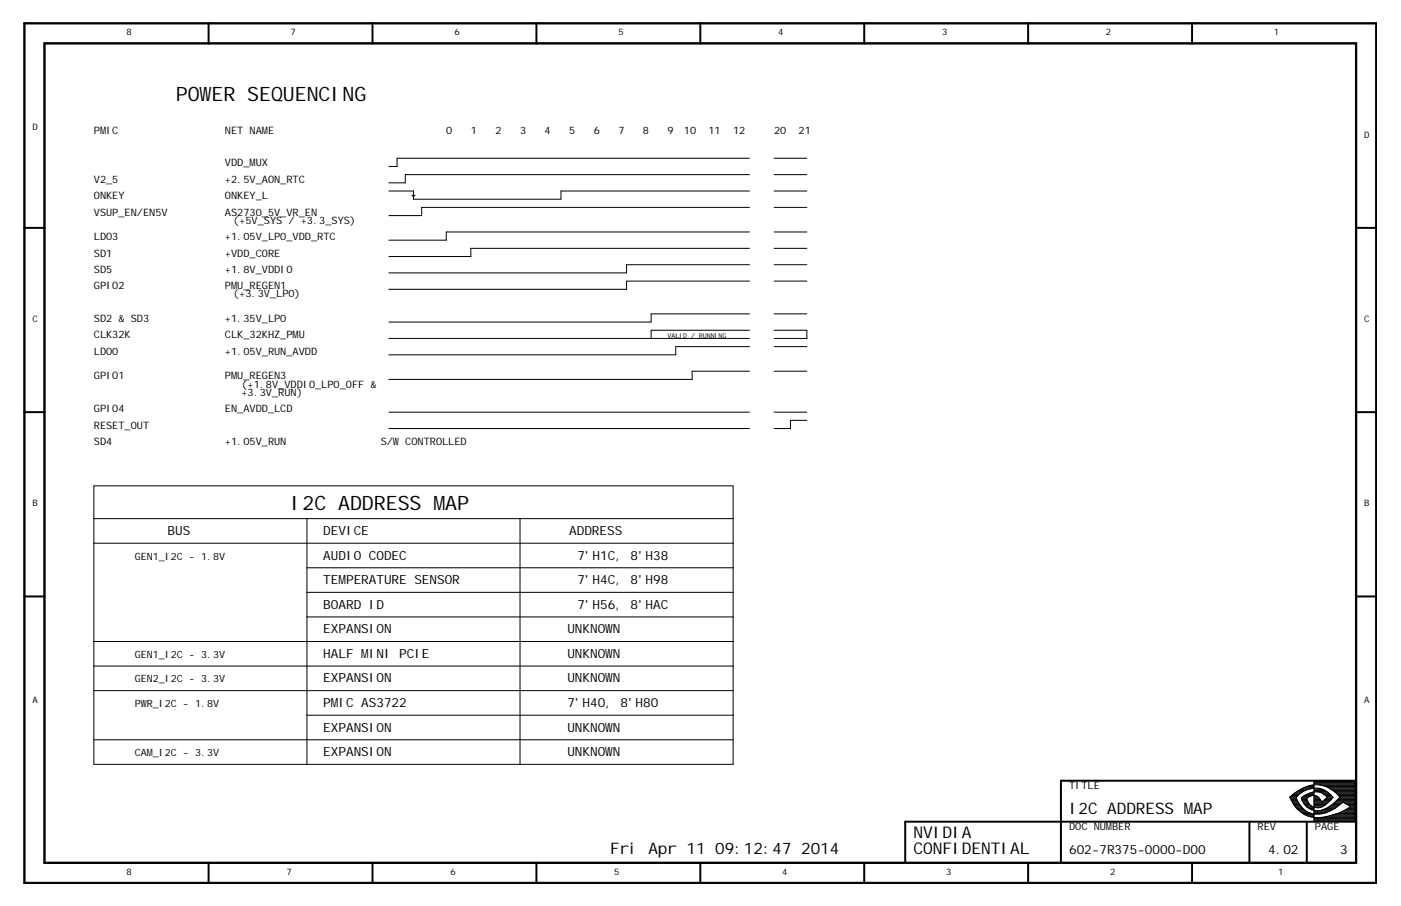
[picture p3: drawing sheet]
<svg xmlns="http://www.w3.org/2000/svg" width="432mm" height="279mm" viewBox="0 0 432 279" stroke-linecap="round" stroke-linejoin="round" font-family="sans-serif">
<g fill="none" stroke="#000" stroke-width=".31">
<path d="M7.7 7.4h416.3zM7.7 7.4v264.7zM13.5 13.2h404.7zM13.5 13.2v253.1zM418.2 13.2v253.1zM424 7.4v264.7zM119.9 51.3h2.5zM119.9 56.4h5zM119.9 58.9h7.5zM122.4 48.8v2.5zM122.4 48.8h108.6zM124.9 53.9v2.5z"/>
<path d="M124.9 53.9h106.1zM127.4 58.9v1.8zM172.9 58.9v2.5zM172.9 58.9h58.1zM238.6 53.9h10.1zM238.6 48.8h10.1zM238.6 58.9h10.1zM119.9 66.5h10.1zM119.9 74.1h17.6zM119.9 79.1h25.2zM126.9 60.2l.5 .5zM127.4 60.7l.5-.5z"/>
<path d="M127.4 60.7v.7zM127.4 61.4h45.5zM130 64v2.5zM130 64h101zM137.5 71.5v2.6zM137.5 71.5h93.5zM145.1 76.6v2.5zM145.1 76.6h85.9zM238.6 64h10.1zM238.6 71.5h10.1zM238.6 76.6h10.1zM119.9 84.2h73.2z"/>
<path d="M119.9 89.2h73.2zM119.9 99.3h80.8zM193.1 86.7v2.5zM193.1 81.6v2.6zM193.1 81.6h37.9zM193.1 86.7h37.9zM200.7 96.8v2.5zM200.7 96.8h30.3zM238.6 96.8h10.1zM238.6 86.7h10.1zM238.6 81.6h10.1zM119.9 117h93.4z"/>
<path d="M119.9 109.4h88.4zM119.9 104.4h80.8zM200.7 101.8v2.6zM200.7 104.4h30.3zM200.7 101.8h30.3zM208.3 106.9v2.5zM208.3 106.9h22.7zM213.3 114.5v2.5zM213.3 114.5h17.7zM238.6 106.9h10.1zM238.6 114.5h10.1zM238.6 104.4h10.1z"/>
<path d="M238.6 101.8h10.1zM248.7 101.8v2.6zM119.9 132.2h111.1zM119.9 127.1h111.1zM238.6 127.1h10.1zM238.6 132.2h5zM243.6 129.6h5.1zM243.6 129.6v2.6zM28.9 149.8v10.1zM28.9 159.9v7.6zM28.9 159.9h65.7zM28.9 149.8h197z"/>
<path d="M94.6 159.9v15.2zM94.6 159.9h65.7zM160.3 159.9v75.8zM160.3 159.9h65.6zM225.9 149.8v10.1zM225.9 159.9v7.6zM28.9 167.5v30.3zM28.9 167.5h197zM94.6 175.1v7.6zM94.6 175.1h131.3zM225.9 167.5v7.6zM225.9 175.1v7.6z"/>
<path d="M28.9 197.8v7.6zM28.9 197.8h197zM94.6 182.7v7.6zM94.6 190.3v30.3zM94.6 182.7h131.3zM94.6 190.3h131.3zM225.9 197.8v7.6zM225.9 190.3v7.5zM225.9 182.7v7.6zM28.9 205.4v7.6zM28.9 213v15.1zM28.9 213h197z"/>
<path d="M28.9 205.4h197zM225.9 205.4v7.6zM225.9 213v7.6zM28.9 228.1v7.6zM28.9 235.7h65.7zM28.9 228.1h197zM94.6 220.6v15.1zM94.6 235.7h65.7zM94.6 220.6h131.3zM160.3 235.7h65.6zM225.9 228.1v7.6zM225.9 220.6v7.5z"/>
<path d="M397.5 245.8l1.3-1.1zM397.5 245.8l.5 1zM397.6 245.8h2zM397.7 246.1h1.8zM397.8 246.3h1.8zM397.9 245.6h1.8zM397.9 246.6h1.8zM398 246.8l.4 .7zM398.1 246.8h1.7zM398.2 247.1h1.7zM398.2 245.3h1.8zM398.3 247.3h1.8z"/>
<path d="M398.4 247.5l.4 .6zM398.4 245.1h1.8zM398.5 247.6h1.7zM398.6 247.8h1.8zM398.7 244.8h1.8zM398.8 248.1h1.8zM398.8 248.1l.4 .7zM398.8 244.7l.5-.3zM398.9 248.3h1.8zM399.1 244.6h1.8zM399.1 248.6h1.8zM399.2 248.8l.4 .5z"/>
<path d="M399.3 244.4l.6-.4zM399.3 248.9h1.8zM399.5 244.3h1.8zM399.5 249.1h1.9zM399.5 246.1l.1 .1zM399.5 246.1h.1M399.6 246.2l.1 .3zM399.6 249.3l.2 .2zM399.7 246.5l.1 .4zM399.7 245.6l.5-.4zM399.7 245.6l-.2 .3zM399.7 249.4h1.9z"/>
<path d="M399.8 244.1h1.8zM399.8 246.9l.4 .6zM399.8 249.5l.5 .5zM399.9 244l.7-.5zM400 249.6h1.9zM400.2 245.2l.5-.4zM400.2 243.8h2zM400.2 249.9h2zM400.2 247.5l.3 .4zM400.3 250l.5 .4zM400.5 247.9l.4 .7zM400.6 250.1h1.9z"/>
<path d="M400.6 243.5l.5-.3zM400.7 243.5h2.1zM400.7 244.8l.6-.5zM400.8 250.4l.6 .4zM400.9 250.4h2zM400.9 248.6l.4 .4zM401.1 243.3h2.6zM401.1 246.2v.2zM401.1 246.3h1.6zM401.1 243.2l.5-.2zM401.1 246.4h.1M401.1 246.1h.1"/>
<path d="M401.2 246.1h1.8zM401.2 246.1h.1M401.2 246.5l.1 .3zM401.2 246.6h1.6zM401.2 250.6h2.2zM401.3 244.3l.9-.5zM401.3 245.9l-.1 .2zM401.3 249l.7 .7zM401.3 246.8l.1 .3zM401.3 246.8h1.6zM401.4 250.8l.6 .3zM401.4 245.8h1.9z"/>
<path d="M401.4 247.1h1.7zM401.4 247.1l.6 .9zM401.5 245.7l.5-.3zM401.5 245.7l-.2 .2zM401.6 243l.7-.3zM401.6 250.9h2.5zM401.6 247.3h1.6zM401.6 243h3.4zM401.8 245.6h2zM401.8 247.6h1.5zM401.9 247.8h1.6zM402 245.4l.4-.2z"/>
<path d="M402 251.1l.2 .2zM402 251.1h3zM402 248l.8 .9zM402 249.7l.8 .6zM402.1 248.1h1.6zM402.2 242.8h2.8zM402.2 243.8l.5-.2zM402.2 251.3l.6 .2zM402.3 242.7l.5-.2zM402.3 245.3h2.3zM402.3 248.3h1.6zM402.4 245.2l.6-.3z"/>
<path d="M402.5 251.4h2.5zM402.6 248.6h1.7zM402.7 245.1h2.3zM402.7 243.6l.5-.2zM402.7 246.3l.6-.4zM402.7 246.3l.3 .7zM402.8 242.5l.5-.1zM402.8 248.9h1.9zM402.8 248.9l.3 .2zM402.8 251.5l.6 .2zM402.8 250.3l.5 .3zM402.9 242.5h2.1z"/>
<path d="M403 244.9l.6-.3zM403 247l.2 .4zM403.1 249.1h1.9zM403.1 251.6h1.9zM403.1 249.1l.7 .4zM403.2 244.8h1.8zM403.2 243.4l.5-.1zM403.2 247.4l.3 .4zM403.3 242.4l.4-.2zM403.3 245.9l.9-.5zM403.3 250.6l.3 .1zM403.4 251.7l.4 .1z"/>
<path d="M403.5 247.8l.1 .2zM403.6 249.4h1.4zM403.6 244.6l.6-.2zM403.6 248l.3 .3zM403.6 250.7l.3 .1zM403.7 242.3h1.3zM403.7 242.2l.6-.1zM403.7 243.3l.5-.1zM403.8 244.6h1.2zM403.8 249.5l.4 .2zM403.8 251.8l.5 .2zM403.9 250.8l.3 .1z"/>
<path d="M403.9 248.3l.4 .3zM404 251.9h1zM404.1 249.6h.9zM404.2 245.4l.5-.1zM404.2 244.4l.3-.1zM404.2 250.9h.2zM404.2 249.7l.8 .2zM404.2 243.2l.8-.2zM404.3 242.1h.2zM404.3 248.6l.2 .2zM404.3 252l.7 .1zM404.4 250.9l.3 .1z"/>
<path d="M404.5 244.3l.5-.1zM404.5 248.8l.6 .2zM404.5 242.1l.5-.1zM404.6 244.3h.4zM404.7 245.3h.5zM404.7 251l.3 .1zM405 241v12.1zM405 247.3h4.5zM405 252.1h12.6zM405 252.9h12.6zM405 252.4h12.6zM405 241.3h12.6z"/>
<path d="M405 252.6h12.6zM405 241.5h12.6zM405 241.8h12.6zM405 248.1h3.6zM405 247.8h3.9zM405 243.5h2.9zM405 243.8h3.4zM405 244.1h3.8zM405 247.6h4.2zM405 248.6h2.8zM405 248.3h3.2zM405 250.9h2.7z"/>
<path d="M405 250.6h3.7zM405 250.4h4.3zM405 250.1h4.8zM405 243.3h2.2zM405 246.6h1.9zM405 245.8h1.2zM405 246.3h1.7zM405 246.1h1.5zM405 245.6h.9zM405 248.9h2.4zM405 247.1h2.2zM405 246.8h2.1z"/>
<path d="M405 241h12.6zM405 253.1h12.6zM405 242h1.4zM405 243h1zM405 244.2h.9zM405 251.1h1.6zM405 252.1h.7zM405 249.9l.4 .1zM405.1 249l.8 .1zM405.2 245.3l.3 .1zM405.4 250h.6zM405.5 245.4h.1z"/>
<path d="M405.6 245.4l.2 .1zM405.7 252.1h1.4zM405.8 245.5l.3 .2zM405.9 244.2l.6 .1zM405.9 249.1h.6zM406 250h.5zM406 243l.5 .1zM406.1 245.7l.2 .1zM406.3 245.8l.2 .2zM406.4 242l.6 .1zM406.5 242h11.1zM406.5 243.1l.8 .2z"/>
<path d="M406.5 246l.3 .3zM406.5 244.3h.1M406.5 249.1h.3zM406.5 244.3l.5 .1zM406.5 250l.7-.1zM406.6 251.1l.6-.1zM406.8 246.3l.1 .2zM406.8 249.1h.1M406.8 249.1l.3-.1zM406.9 244.3h2.3zM406.9 246.5l.1 .2zM407 242.1l.4 .1z"/>
<path d="M407 242.1h.1M407 244.4h.1zM407 246.7l.3 .5zM407.1 244.4l.4 .2zM407.1 249l.2-.1zM407.2 252.1h.1M407.2 249.9l.2-.1zM407.2 252.1l.3-.1zM407.2 251l.6-.1zM407.3 247.2l.1 .1zM407.3 243.3l.5 .2zM407.3 249.9h3z"/>
<path d="M407.3 248.9l.4-.2zM407.4 247.3l1.6-1.4zM407.4 242.2l.7 .2zM407.4 249.8l.3-.1zM407.5 244.6h2zM407.5 244.6l.5 .3zM407.5 252l.7-.1zM407.7 247.1h2zM407.7 249.7l.6-.2zM407.7 248.7l.2-.1zM407.8 242.3h9.8zM407.8 250.9l.6-.2z"/>
<path d="M407.8 243.5l.4 .2zM407.9 248.6l.2-.2zM407.9 244.8h1.9zM408 246.8h2zM408 244.9l.4 .3zM408.1 242.4l.4 .1zM408.1 249.6h2.7zM408.1 248.4l.2-.1zM408.2 243.7l.2 .1zM408.2 251.9l.8-.1zM408.3 246.6h1.9zM408.3 245.1h1.8z"/>
<path d="M408.3 249.5l.2-.1zM408.3 248.3l.2-.1zM408.4 243.8l.6 .4zM408.4 250.7l.5-.1zM408.4 245.2l.7 .7zM408.5 251.9h9.1zM408.5 242.5l.6 .2zM408.5 249.4l.6-.3zM408.5 248.2l.7-.6zM408.6 245.3h1.7zM408.6 246.3h1.8zM408.6 242.5h9z"/>
<path d="M408.7 249.4h2.5zM408.8 245.6h1.7zM408.9 246.1h1.7zM408.9 250.6l.5-.3zM409 244.2l.3 .2zM409 245.9h.1M409 251.8l1.7-.5zM409.1 242.7l1.1 .6zM409.1 245.8h1.7zM409.1 249.1l1-.6zM409.1 249.1h2.6zM409.2 242.8h8.4z"/>
<path d="M409.2 247.6l.9-.9zM409.3 244.4l.3 .2zM409.4 250.3l.6-.2zM409.6 248.9h2.4zM409.6 244.6l.2 .2zM409.6 243h8zM409.6 251.6h8zM409.8 244.8l.2 .2zM409.9 248.6h2.5zM410 250.1l.6-.3zM410 245l.2 .2zM410.1 243.3h7.5z"/>
<path d="M410.1 248.5l.7-.6zM410.2 243.3l.3 .3zM410.2 245.2l.2 .2zM410.3 248.3h2.4zM410.4 246.4h.1M410.4 246.4l-.3 .3zM410.4 245.4l.2 .2zM410.5 243.5h7.1zM410.5 251.4h7.1zM410.5 243.6l.7 .5zM410.6 249.8l.6-.4zM410.6 248.1h2.4z"/>
<path d="M410.6 246.1l-.2 .3zM410.6 245.6l.2 .3zM410.7 251.3l1.1-.3zM410.7 246l-.1 .1zM410.7 246h.1M410.8 247.9l.9-.7zM410.8 243.8h6.8zM410.9 247.8h2.4zM411.2 247.6h2.4zM411.2 244.1l.2 .2zM411.2 249.4l.3-.1zM411.2 244.1h6.4z"/>
<path d="M411.4 251.1h6.2zM411.4 244.3l.4 .2zM411.5 244.3h6.1zM411.5 247.3h6.1zM411.5 249.3l.6-.4zM411.8 244.5l.9 1zM411.8 247.1h5.8zM411.8 244.6h5.8zM411.8 251l.8-.3zM412 246.8h5.6zM412.1 244.8h5.5zM412.1 248.9l1.1-.9z"/>
<path d="M412.2 250.9h5.4zM412.3 246.6h5.3zM412.3 245.1h5.3zM412.5 246.3h5.1zM412.6 245.3h5zM412.6 250.7l.8-.3zM412.7 245.5l.3 .3zM412.8 246.1h4.8zM412.8 245.6h4.8zM412.9 250.6h4.7zM413 245.8l-1.3 1.4zM413.1 245.8h4.5z"/>
<path d="M413.2 248l.7-.6zM413.4 250.4l.7-.3zM413.5 250.4h4.1zM413.9 247.4h.1M413.9 247.3l.4 .3zM414 250.1h3.6zM414.1 250.1l.7-.4zM414.3 247.6l1.9 1.2zM414.3 247.6h3.3zM414.5 249.9h3.1zM414.7 247.8h2.9zM414.8 249.7l.3-.2z"/>
<path d="M414.9 249.6h2.7zM415.1 249.5l.7-.4zM415.2 248.1h2.4zM415.3 249.4h2.3zM415.6 248.3h2zM415.7 249.1h1.9zM415.8 249.1l.4-.3zM416 248.6h1.6zM416.1 248.9h1.5zM417.6 241v12.1zM7.7 272.1h416.3zM13.5 266.3h404.7z"/>
</g>
<g fill="none" stroke="#000" stroke-width=".61">
<path d="M7.5 7.1h416.7zM7.5 7.1v265.2zM13.8 13.4h404.1zM13.8 13.4v252.6zM64.3 7.1v6.3zM114.8 7.1v6.3zM165.3 7.1v6.3zM215.8 7.1v6.3zM266.4 7.1v6.3zM316.9 7.1v6.3zM367.4 7.1v6.3zM417.9 13.4v252.6z"/>
<path d="M424.2 7.1v265.2zM7.5 70.3h6.3zM417.9 70.3h6.3zM7.5 127.1h6.3zM417.9 127.1h6.3zM7.5 183.9h6.3zM417.9 183.9h6.3zM279 253.4h138.9zM279 253.4v12.6zM327 240.8h90.9zM327 240.8v25.2zM385.1 253.4v12.6z"/>
<path d="M402.8 253.4v12.6zM7.5 272.3h416.7zM13.8 266h404.1zM64.3 266v6.3zM114.8 266v6.3zM165.3 266v6.3zM215.8 266v6.3zM266.4 266v6.3zM316.9 266v6.3zM367.4 266v6.3z"/>
</g>
<g font-size="6.1">
<text x="54.2" y="31.1">POWER SEQUENCING</text>
<text x="89.6" y="157.4">I2C ADDRESS MAP</text>
</g>
<g font-size="5">
<text x="281.5" y="263.5">CONFIDENTIAL</text>
<text x="281.5" y="258.5">NVIDIA</text>
</g>
<g font-size="4.9">
<text x="329.5" y="250.9">I2C ADDRESS MAP</text>
<text x="188.1" y="263.5">Fri Apr 11 09:12:47 2014</text>
</g>
<g font-size="3.9">
<text x="51.7" y="165">BUS</text>
<text x="99.7" y="165">DEVICE</text>
<text x="175.4" y="165">ADDRESS</text>
<text x="99.7" y="172.6">AUDIO CODEC</text>
<text x="178" y="172.6">7'H1C, 8'H38</text>
<text x="99.7" y="180.1">TEMPERATURE SENSOR</text>
<text x="178" y="180.1">7'H4C, 8'H98</text>
<text x="99.7" y="187.7">BOARD ID</text>
<text x="178" y="187.7">7'H56, 8'HAC</text>
<text x="99.7" y="195.3">EXPANSION</text>
<text x="174.9" y="195.3">UNKNOWN</text>
<text x="99.7" y="202.9">HALF MINI PCIE</text>
<text x="174.9" y="202.9">UNKNOWN</text>
<text x="99.7" y="210.5">EXPANSION</text>
<text x="174.9" y="210.5">UNKNOWN</text>
<text x="99.7" y="218">PMIC AS3722</text>
<text x="174.9" y="218">7'H40, 8'H80</text>
<text x="99.7" y="225.6">EXPANSION</text>
<text x="174.9" y="225.6">UNKNOWN</text>
<text x="99.7" y="233.2">EXPANSION</text>
<text x="174.9" y="233.2">UNKNOWN</text>
<text x="329.5" y="263.5">602-7R375-0000-D00</text>
<text x="390.9" y="263.5">4.02</text>
<text x="413.1" y="263.5">3</text>
</g>
<g font-size="3.2">
<text x="28.9" y="41.2">PMIC</text>
<text x="69.3" y="41.2">NET NAME</text>
<text x="137.5" y="41.2">0</text>
<text x="145.1" y="41.2">1</text>
<text x="152.7" y="41.2">2</text>
<text x="160.3" y="41.2">3</text>
<text x="167.9" y="41.2">4</text>
<text x="175.4" y="41.2">5</text>
<text x="183" y="41.2">6</text>
<text x="190.6" y="41.2">7</text>
<text x="198.2" y="41.2">8</text>
<text x="205.7" y="41.2">9</text>
<text x="210.8" y="41.2">10</text>
<text x="218.4" y="41.2">11</text>
<text x="225.9" y="41.2">12</text>
<text x="238.6" y="41.2">20</text>
<text x="246.2" y="41.2">21</text>
<text x="69.3" y="51.3">VDD_MUX</text>
<text x="28.9" y="56.4">V2_5</text>
<text x="69.3" y="56.4">+2.5V_AON_RTC</text>
<text x="28.9" y="61.4">ONKEY</text>
<text x="69.3" y="61.4">ONKEY_L</text>
<text x="28.9" y="66.5">VSUP_EN/EN5V</text>
<text x="69.3" y="66.5">AS2730_5V_VR_EN</text>
<text x="71.9" y="69">(+5V_SYS / +3.3_SYS)</text>
<text x="28.9" y="74.1">LDO3</text>
<text x="69.3" y="74.1">+1.05V_LP0_VDD_RTC</text>
<text x="28.9" y="79.1">SD1</text>
<text x="69.3" y="79.1">+VDD_CORE</text>
<text x="28.9" y="89.2">GPIO2</text>
<text x="28.9" y="84.2">SD5</text>
<text x="69.3" y="89.2">PMU_REGEN1</text>
<text x="69.3" y="84.2">+1.8V_VDDIO</text>
<text x="71.9" y="91.7">(+3.3V_LP0)</text>
<text x="28.9" y="99.3">SD2 &amp; SD3</text>
<text x="69.3" y="99.3">+1.35V_LP0</text>
<text x="28.9" y="104.4">CLK32K</text>
<text x="69.3" y="104.4">CLK_32KHZ_PMU</text>
<text x="28.9" y="109.4">LDO0</text>
<text x="69.3" y="109.4">+1.05V_RUN_AVDD</text>
<text x="28.9" y="117">GPIO1</text>
<text x="69.3" y="117">PMU_REGEN3</text>
<text x="74.4" y="119.5">(+1.8V_VDDIO_LP0_OFF &amp;</text>
<text x="74.4" y="122.1">+3.3V_RUN)</text>
<text x="28.9" y="127.1">GPIO4</text>
<text x="69.3" y="127.1">EN_AVDD_LCD</text>
<text x="28.9" y="137.2">SD4</text>
<text x="28.9" y="132.2">RESET_OUT</text>
<text x="69.3" y="137.2">+1.05V_RUN</text>
<text x="117.3" y="137.2">S/W CONTROLLED</text>
<text x="329.5" y="243.3">TITLE</text>
<text x="329.5" y="255.9">DOC NUMBER</text>
<text x="387.6" y="255.9">REV</text>
<text x="405.3" y="255.9">PAGE</text>
</g>
<g font-size="3.1">
<text x="41.6" y="172.6">GEN1_I2C - 1.8V</text>
<text x="41.6" y="202.9">GEN1_I2C - 3.3V</text>
<text x="41.6" y="210.5">GEN2_I2C - 3.3V</text>
<text x="41.6" y="218">PWR_I2C - 1.8V</text>
<text x="41.6" y="233.2">CAM_I2C - 3.3V</text>
</g>
<g font-size="2.8">
<text x="39" y="10.9">8</text>
<text x="89.6" y="10.9">7</text>
<text x="140.1" y="10.9">6</text>
<text x="190.6" y="10.9">5</text>
<text x="239.8" y="10.9">4</text>
<text x="290.4" y="10.9">3</text>
<text x="340.9" y="10.9">2</text>
<text x="392.7" y="10.9">1</text>
<text x="10" y="40">D</text>
<text x="420.4" y="42.5">D</text>
<text x="10" y="99.3">C</text>
<text x="420.4" y="99.3">C</text>
<text x="10" y="156.2">B</text>
<text x="420.4" y="156.2">B</text>
<text x="10" y="216.8">A</text>
<text x="420.4" y="216.8">A</text>
<text x="39" y="269.8">8</text>
<text x="88.3" y="269.8">7</text>
<text x="138.8" y="269.8">6</text>
<text x="189.3" y="269.8">5</text>
<text x="241.1" y="269.8">4</text>
<text x="291.6" y="269.8">3</text>
<text x="342.1" y="269.8">2</text>
<text x="393.9" y="269.8">1</text>
</g>
<text font-size="2" x="205.7" y="104.4">VALID / RUNNING</text>
</svg>
